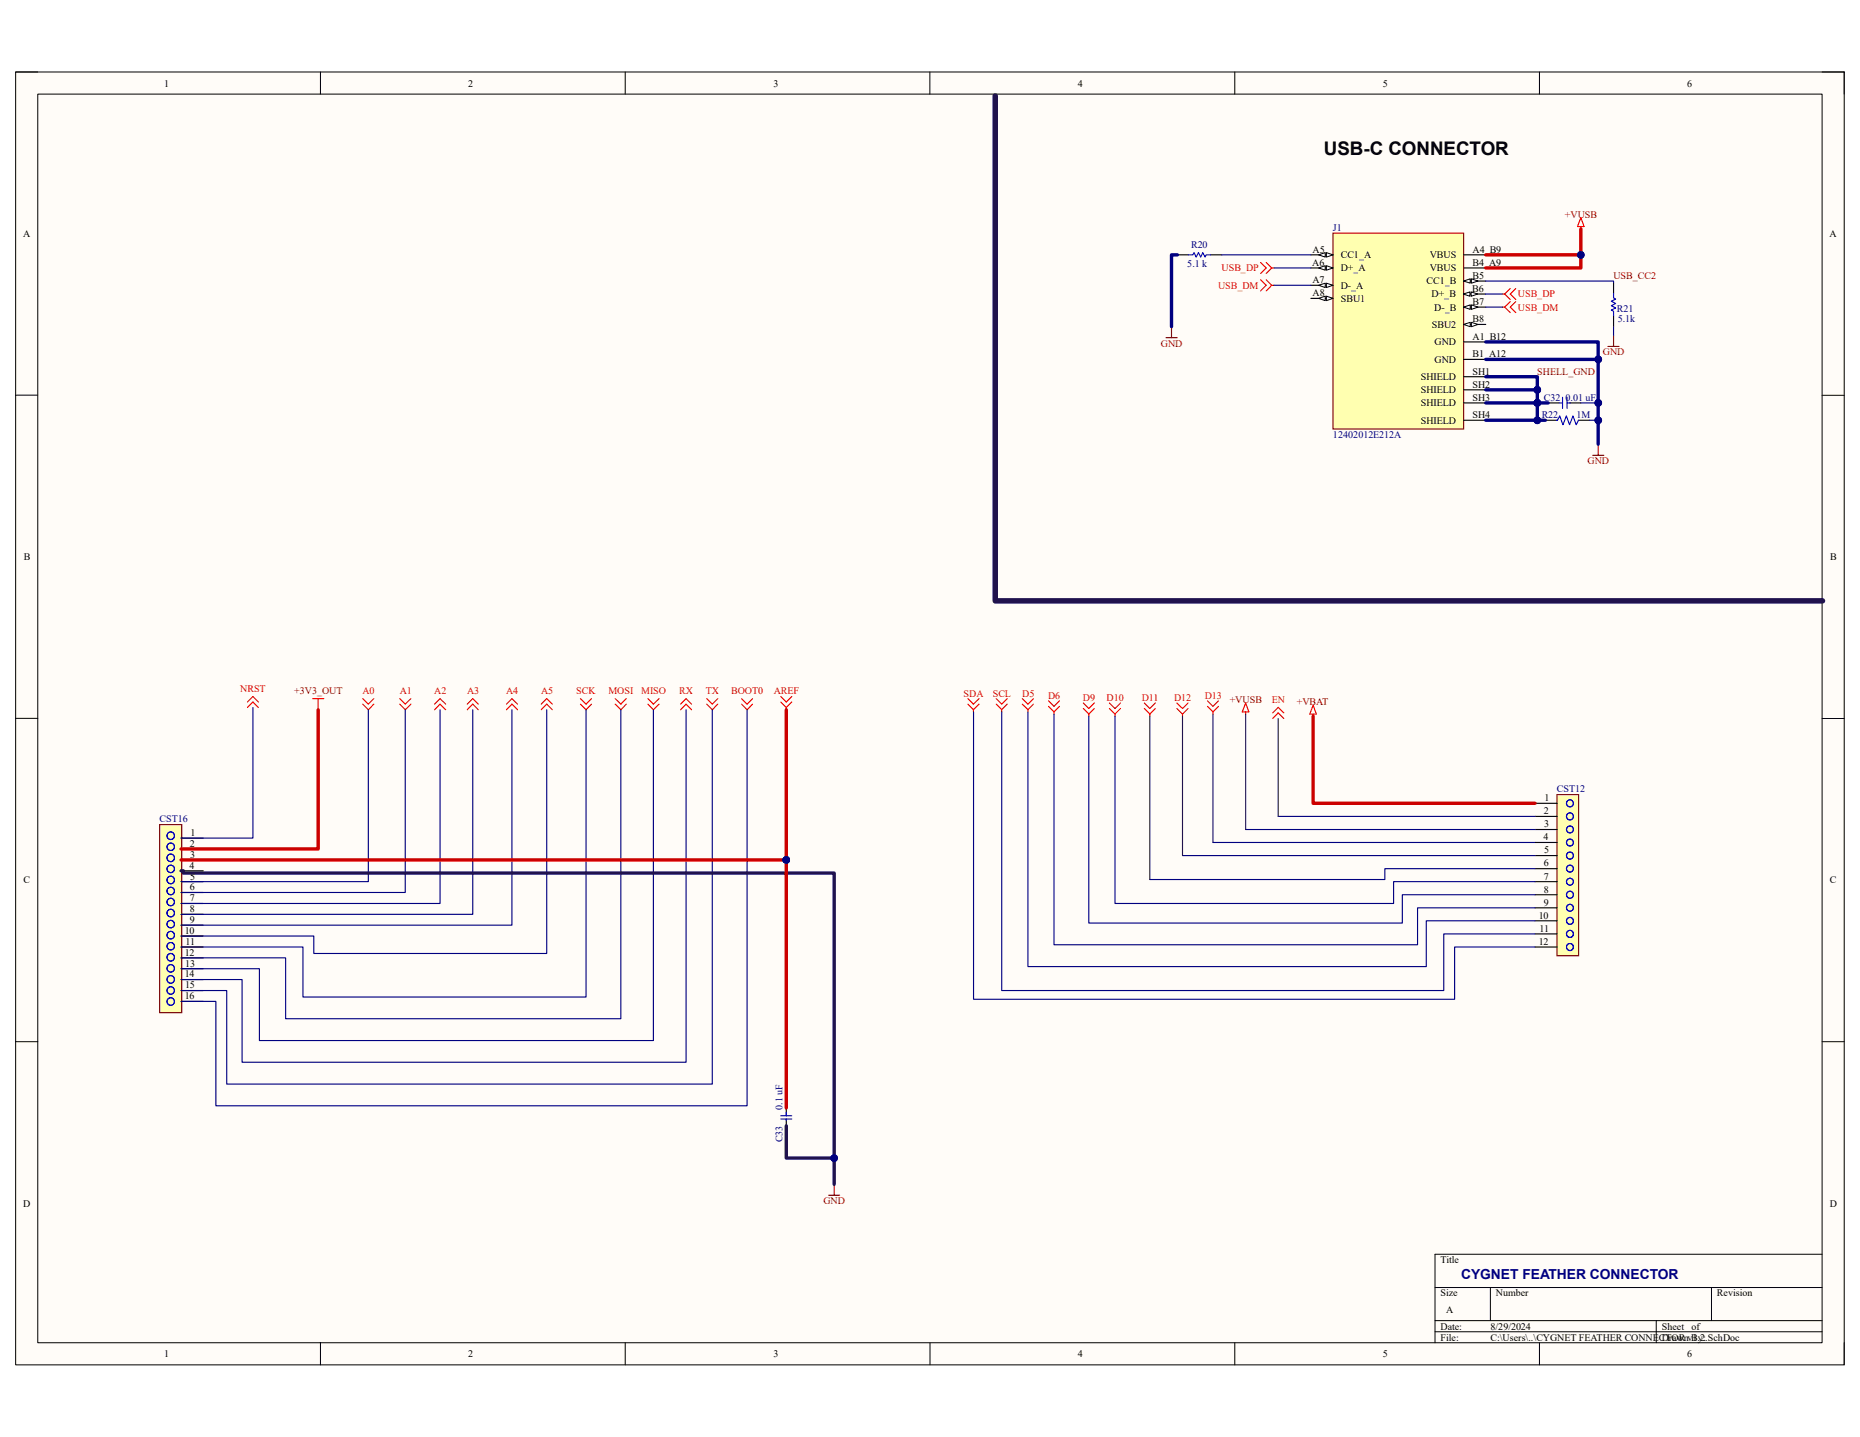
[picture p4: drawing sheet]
<svg xmlns="http://www.w3.org/2000/svg" width="279mm" height="216mm" viewBox="0 0 279 216" stroke-linecap="round" stroke-linejoin="round" font-family="sans-serif">
<path d="M2.3 10.8h274.7v194.3h-274.7z" fill="#fffcf8"/>
<path d="M2.3 10.8h274.7v194.3h-274.7z" fill="none" stroke="#000" stroke-width=".15"/>
<path d="M5.7 14.1h268v187.6h-268z" fill="#fffcf8"/>
<g fill="none" stroke="#000" stroke-width=".15">
<path d="M2.3 10.8h3.4M5.7 14.1h268v187.6h-268zM48.1 10.8v3.3M93.9 10.8v3.3M139.7 10.8v3.3M185.5 10.8v3.3M231.2 10.8v3.3M273.7 10.8h3.3v3.3M2.3 59.4h3.4M273.7 59.4h3.3M2.3 107.9h3.4M273.7 107.9h3.3"/>
<path d="M2.3 156.5h3.4M273.7 156.5h3.3M215.6 193.4h58.1M215.6 198.4h58.1M223.9 193.4v5M248.8 198.4v3.3M257.1 193.4v5M273.7 188.4h-58.1v13.3M48.1 201.7v3.4M93.9 201.7v3.4M139.7 201.7v3.4M185.5 201.7v3.4"/>
<path d="M215.6 200.1h58.1M231.2 201.7v3.4M277 201.7v3.4"/>
</g>
<g fill="none" stroke="#f00" stroke-width=".17">
<path d="M189.4 39.4l.8 .9-.8 .8M190.2 39.4l.8 .9M237.5 32.7l.5 1.3h-1zM237.5 34v.4M189.4 42l.8 .9-.8 .8M190.2 42l.8 .9M191 40.3l-.8 .8M191 40.3h.4M191 42.9h.4M191 42.9l-.8 .8M225.7 44.2h.3M225.7 46.1h.3"/>
<path d="M226 44.2l.9 .8M226 46.1l.9 .9M226.9 43.3l-.9 .9M226.9 45.3l-.9 .8M227.7 43.3l-.8 .9 .8 .8M227.7 45.3l-.8 .8 .8 .9M37.2 105.5l.8-.9 .8 .9M37.2 106.3l.8-.8 .8 .8M47 105h1.6M47.8 105v1.6M54.5 105.8l.8 .8 .9-.8M54.5 105l.8 .8 .9-.8"/>
<path d="M60 105.8l.9 .8 .8-.8M60 105l.9 .8 .8-.8M65.3 105.8l.8-.8 .9 .8M65.3 106.6l.8-.8 .9 .8M70.2 105.8l.8-.8 .8 .8M70.2 106.6l.8-.8 .8 .8M76.1 105.8l.8-.8 .8 .8M76.1 106.6l.8-.8 .8 .8M81.3 105.8l.8-.8 .9 .8M81.3 106.6l.8-.8 .9 .8M87.2 105.8l.8 .8 .9-.8M87.2 105l.8 .8 .9-.8"/>
<path d="M92.4 105.8l.9 .8 .8-.8M92.4 105l.9 .8 .8-.8M97.3 105.8l.8 .8 .9-.8M97.3 105l.8 .8 .9-.8M102.2 105.8l.9-.8 .8 .8M102.2 106.6l.9-.8 .8 .8M106.2 105.8l.8 .8 .8-.8M106.2 105l.8 .8 .8-.8M111.4 105.8l.8 .8 .9-.8M111.4 105l.8 .8 .9-.8M117.3 104.6l.8 .9 .8-.9M117.3 105.5l.8 .8"/>
<path d="M118.1 106.3v.3M118.9 105.5l-.8 .8M145.4 105l.8 .8 .9-.8M145.4 105.8l.8 .8M146.2 106.6v.4M147.1 105.8l-.9 .8M149.6 105l.9 .8 .8-.8M149.6 105.8l.9 .8M150.5 106.6v.4M151.3 105.8l-.8 .8M153.6 105l.8 .8 .8-.8M153.6 105.8l.8 .8"/>
<path d="M154.4 106.6v.4M155.2 105.8l-.8 .8M157.5 105.3l.8 .8 .9-.8M157.5 106.1l.8 .9M158.3 107v.3M159.2 106.1l-.9 .9M162.7 105.6l.9 .8 .8-.8M162.7 106.4l.9 .9M163.6 107.3v.3M164.4 106.4l-.8 .9M166.6 105.6l.9 .8 .8-.8M166.6 106.4l.9 .9"/>
<path d="M167.5 107.3v.3M168.3 106.4l-.8 .9M171.9 105.6l.8 .8 .8-.8M171.9 106.4l.8 .9M172.7 107.3v.3M173.5 106.4l-.8 .9M176.8 105.6l.8 .8 .9-.8M176.8 106.4l.8 .9M177.6 107.3v.3M178.5 106.4l-.9 .9M181.4 105.3l.8 .8 .8-.8M181.4 106.1l.8 .9"/>
<path d="M182.2 107v.3M183 106.1l-.8 .9M187.1 105.6l.5 1.4h-1zM187.1 107v.3M191.2 107.1l.8-.8 .8 .8M191.2 108l.8-.9 .8 .9M197.3 106l.4 1.3h-1zM197.3 107.3v.3"/>
</g>
<path d="M175.2 50.7h1.6M176 49.1v1.6M241.5 52h1.7M242.4 50.4v1.6M239.2 68.4h1.7M240.1 66.7v1.7M124.5 179.6h1.6M125.3 177.9v1.7" fill="none" stroke="#800000" stroke-width=".17"/>
<path d="M176.9 38.3h1.6M181.8 38.3h1.7M242.4 42.4v1.7M242.4 47.4v1.7M232.1 63.1h1.7M232.6 60.5h1.6M235.8 60.5h1.7M237.1 63.1h1.7M118.1 166.5v1.1M118.1 168.1v1" fill="none" stroke="#000" stroke-width=".17"/>
<path d="M178.5 38.3h.7l.2-.3 .3 .6 .3-.6 .4 .6 .3-.6 .3 .6 .2-.3h.6M242.4 44.1v.7l.3 .1-.7 .4 .7 .3-.7 .3 .7 .4-.7 .3 .4 .2v.6M117.3 167.6h1.6M117.3 168.1h1.6M118.1 167.1v.5M118.1 168.1v.2" fill="none" stroke="#00f" stroke-width=".17"/>
<path d="M234.7 59.7v1.7M235.4 59.7v1.7M233.8 63.1h.2l.3-.6 .5 1.3 .5-1.3 .5 1.3 .5-1.3 .5 1.3 .3-.7M234.2 60.5h.5M235.4 60.5h.5" fill="none" stroke="#000bff" stroke-width=".17"/>
<path d="M200.2 35h19.7v29.5h-19.7z" fill="#ffffb0"/>
<path d="M200.2 35h19.7v29.5h-19.7z" fill="none" stroke="#800000" stroke-width=".17"/>
<path d="M196.9 38.3h3.3" fill="none" stroke="#000" stroke-width=".17"/>
<path d="M199.2 38l1 .3-1 .3z" fill="#f8fcff"/>
<path d="M199.2 38l1 .3-1 .3z" fill="none" stroke="#000" stroke-width=".15"/>
<path d="M198.1 38.3l1-.3v.6z" fill="#f8fcff"/>
<path d="M198.1 38.3l1-.3v.6z" fill="none" stroke="#000" stroke-width=".15"/>
<path d="M196.9 40.3h3.3" fill="none" stroke="#000" stroke-width=".17"/>
<path d="M199.2 39.9l1 .4-1 .3z" fill="#f8fcff"/>
<path d="M199.2 39.9l1 .4-1 .3z" fill="none" stroke="#000" stroke-width=".15"/>
<path d="M198.1 40.3l1-.4v.7z" fill="#f8fcff"/>
<path d="M198.1 40.3l1-.4v.7z" fill="none" stroke="#000" stroke-width=".15"/>
<path d="M196.9 42.9h3.3" fill="none" stroke="#000" stroke-width=".17"/>
<path d="M199.2 42.5l1 .4-1 .3z" fill="#f8fcff"/>
<path d="M199.2 42.5l1 .4-1 .3z" fill="none" stroke="#000" stroke-width=".15"/>
<path d="M198.1 42.9l1-.4v.7z" fill="#f8fcff"/>
<path d="M198.1 42.9l1-.4v.7z" fill="none" stroke="#000" stroke-width=".15"/>
<path d="M196.9 44.8h3.3" fill="none" stroke="#000" stroke-width=".17"/>
<path d="M199.2 44.5l1 .3-1 .4z" fill="#f8fcff"/>
<path d="M199.2 44.5l1 .3-1 .4z" fill="none" stroke="#000" stroke-width=".15"/>
<path d="M198.1 44.8l1-.3v.7z" fill="#f8fcff"/>
<path d="M198.1 44.8l1-.3v.7z" fill="none" stroke="#000" stroke-width=".15"/>
<path d="M219.9 38.3h3.3M219.9 40.3h3.3M219.9 48.7h3.3" fill="none" stroke="#000" stroke-width=".17"/>
<path d="M219.9 48.7l1-.3v.7z" fill="#f8fcff"/>
<path d="M219.9 48.7l1-.3v.7z" fill="none" stroke="#000" stroke-width=".15"/>
<path d="M221 48.4l1 .3-1 .4z" fill="#f8fcff"/>
<path d="M221 48.4l1 .3-1 .4z" fill="none" stroke="#000" stroke-width=".15"/>
<path d="M219.9 46.1h3.3" fill="none" stroke="#000" stroke-width=".17"/>
<path d="M219.9 46.1l1-.3v.7z" fill="#f8fcff"/>
<path d="M219.9 46.1l1-.3v.7z" fill="none" stroke="#000" stroke-width=".15"/>
<path d="M221 45.8l1 .3-1 .4z" fill="#f8fcff"/>
<path d="M221 45.8l1 .3-1 .4z" fill="none" stroke="#000" stroke-width=".15"/>
<path d="M219.8 44.2h3.3" fill="none" stroke="#000" stroke-width=".17"/>
<path d="M219.8 44.2l1-.3v.6z" fill="#f8fcff"/>
<path d="M219.8 44.2l1-.3v.6z" fill="none" stroke="#000" stroke-width=".15"/>
<path d="M221 43.9l1 .3-1 .3z" fill="#f8fcff"/>
<path d="M221 43.9l1 .3-1 .3z" fill="none" stroke="#000" stroke-width=".15"/>
<path d="M219.9 42.2h3.3" fill="none" stroke="#000" stroke-width=".17"/>
<path d="M219.9 42.2l1-.3v.6z" fill="#f8fcff"/>
<path d="M219.9 42.2l1-.3v.6z" fill="none" stroke="#000" stroke-width=".15"/>
<path d="M221 41.9l1 .3-1 .3z" fill="#f8fcff"/>
<path d="M221 41.9l1 .3-1 .3z" fill="none" stroke="#000" stroke-width=".15"/>
<path d="M219.9 56.6h3.3M219.9 58.6h3.3M219.9 51.4h3.3M219.9 54h3.3M219.9 60.5h3.3M219.9 63.1h3.3" fill="none" stroke="#000" stroke-width=".17"/>
<path d="M24 123.9h3.3v28.2h-3.3z" fill="#ffffb0"/>
<path d="M24 123.9h3.3v28.2h-3.3z" fill="none" stroke="#800000" stroke-width=".17"/>
<g fill="none" stroke="#000" stroke-width=".17">
<path d="M27.2 125.9h3.3M27.2 127.6h3.3M27.2 129.2h3.3M27.2 130.8h3.3M27.2 132.5h3.3M27.2 134.1h3.3M27.2 135.7h3.3M27.2 137.4h3.3M27.2 139h3.3M27.2 140.6h3.3M27.2 142.3h3.3M27.2 143.9h3.3"/>
<path d="M27.2 145.5h3.3M27.2 147.2h3.3M27.2 148.8h3.3M27.2 150.5h3.3"/>
</g>
<g fill="none" stroke="#00f" stroke-width=".17">
<circle cx="25.6" cy="125.6" r=".57"/>
<circle cx="25.6" cy="137.2" r=".57"/>
<circle cx="25.6" cy="128.9" r=".57"/>
<circle cx="25.6" cy="132.2" r=".57"/>
<circle cx="25.6" cy="135.5" r=".56"/>
<circle cx="25.6" cy="130.5" r=".56"/>
<circle cx="25.6" cy="138.8" r=".56"/>
<circle cx="25.6" cy="127.2" r=".56"/>
<circle cx="25.6" cy="133.9" r=".56"/>
<circle cx="25.6" cy="143.8" r=".57"/>
<circle cx="25.6" cy="147.2" r=".57"/>
<circle cx="25.6" cy="150.5" r=".57"/>
<circle cx="25.6" cy="140.5" r=".57"/>
<circle cx="25.6" cy="148.8" r=".56"/>
<circle cx="25.6" cy="142.2" r=".56"/>
<circle cx="25.6" cy="145.5" r=".56"/>
</g>
<path d="M233.9 119.4h3.2v24.2h-3.2z" fill="#ffffb0"/>
<path d="M233.9 119.4h3.2v24.2h-3.2z" fill="none" stroke="#800000" stroke-width=".17"/>
<path d="M230.6 120.7h3.3M230.6 122.7h3.3M230.6 124.6h3.3M230.6 126.6h3.3M230.6 128.5h3.3M230.6 130.5h3.3M230.6 132.5h3.3M230.6 134.4h3.3M230.6 136.4h3.3M230.6 138.3h3.3M230.6 140.3h3.3M230.6 142.3h3.3" fill="none" stroke="#000" stroke-width=".17"/>
<g fill="none" stroke="#00f" stroke-width=".17">
<circle cx="235.8" cy="134.4" r=".52"/>
<circle cx="235.8" cy="128.5" r=".52"/>
<circle cx="235.8" cy="122.7" r=".52"/>
<circle cx="235.8" cy="120.7" r=".52"/>
<circle cx="235.8" cy="136.4" r=".52"/>
<circle cx="235.8" cy="124.6" r=".52"/>
<circle cx="235.8" cy="126.6" r=".52"/>
<circle cx="235.8" cy="132.5" r=".52"/>
<circle cx="235.8" cy="130.5" r=".52"/>
<circle cx="235.8" cy="138.4" r=".52"/>
<circle cx="235.8" cy="134.4" r=".53"/>
<circle cx="235.8" cy="122.7" r=".53"/>
<circle cx="235.8" cy="128.5" r=".53"/>
<circle cx="235.8" cy="140.3" r=".52"/>
<circle cx="235.8" cy="142.3" r=".52"/>
<circle cx="235.8" cy="140.3" r=".53"/>
</g>
<path d="M192 122.7h38.6" fill="none" stroke="#000080" stroke-width=".17"/>
<path d="M149.5 14.4v75.9h124.3" fill="none" stroke="#20124d" stroke-width=".83"/>
<path d="M237.5 38.3v2h-14.3" fill="none" stroke="#c00" stroke-width=".51"/>
<circle cx="237.5" cy="38.3" r=".5" fill="#000080"/>
<circle cx="237.5" cy="38.3" r=".5" fill="none" stroke="#000080" stroke-width=".15"/>
<path d="M191.4 40.3h5.5M191.4 42.9h5.5" fill="none" stroke="#000080" stroke-width=".17"/>
<path d="M176.9 38.3h-.9v10.8" fill="none" stroke="#000080" stroke-width=".51"/>
<path d="M237.5 34.4v3.9h-14.3" fill="none" stroke="#c00" stroke-width=".51"/>
<circle cx="237.5" cy="38.3" r=".5" fill="#000080"/>
<circle cx="237.5" cy="38.3" r=".5" fill="none" stroke="#000080" stroke-width=".15"/>
<path d="M223.1 44.2h2.6M223.2 46.1h2.5" fill="none" stroke="#000080" stroke-width=".17"/>
<path d="M230.9 63.1h1.2" fill="none" stroke="#000080" stroke-width=".51"/>
<circle cx="230.9" cy="63.1" r=".5" fill="#000080"/>
<circle cx="230.9" cy="63.1" r=".5" fill="none" stroke="#000080" stroke-width=".15"/>
<path d="M242.4 49.1v1.3M237.5 60.5h2.6" fill="none" stroke="#000080" stroke-width=".17"/>
<circle cx="240.1" cy="60.5" r=".49" fill="#000080"/>
<circle cx="240.1" cy="60.5" r=".49" fill="none" stroke="#000080" stroke-width=".15"/>
<path d="M183.5 38.3h13.4M223.2 42.2h19.2v.2" fill="none" stroke="#000080" stroke-width=".17"/>
<path d="M223.2 51.4h16.9v2.6" fill="none" stroke="#000080" stroke-width=".51"/>
<circle cx="240.1" cy="54" r=".49" fill="#000080"/>
<circle cx="240.1" cy="54" r=".49" fill="none" stroke="#000080" stroke-width=".15"/>
<path d="M223.2 54h16.9v12.7" fill="none" stroke="#000080" stroke-width=".51"/>
<circle cx="240.1" cy="54" r=".49" fill="#000080"/>
<circle cx="240.1" cy="54" r=".49" fill="none" stroke="#000080" stroke-width=".15"/>
<circle cx="240.1" cy="60.5" r=".49" fill="#000080"/>
<circle cx="240.1" cy="60.5" r=".49" fill="none" stroke="#000080" stroke-width=".15"/>
<circle cx="240.1" cy="63.1" r=".49" fill="#000080"/>
<circle cx="240.1" cy="63.1" r=".49" fill="none" stroke="#000080" stroke-width=".15"/>
<path d="M238.8 63.1h1.3" fill="none" stroke="#000080" stroke-width=".17"/>
<circle cx="240.1" cy="63.1" r=".49" fill="#000080"/>
<circle cx="240.1" cy="63.1" r=".49" fill="none" stroke="#000080" stroke-width=".15"/>
<path d="M230.9 60.5v2.6h-7.7" fill="none" stroke="#000080" stroke-width=".51"/>
<circle cx="230.9" cy="60.5" r=".5" fill="#000080"/>
<circle cx="230.9" cy="60.5" r=".5" fill="none" stroke="#000080" stroke-width=".15"/>
<circle cx="230.9" cy="63.1" r=".5" fill="#000080"/>
<circle cx="230.9" cy="63.1" r=".5" fill="none" stroke="#000080" stroke-width=".15"/>
<path d="M223.2 60.5h9.4" fill="none" stroke="#000080" stroke-width=".51"/>
<circle cx="230.9" cy="60.5" r=".5" fill="#000080"/>
<circle cx="230.9" cy="60.5" r=".5" fill="none" stroke="#000080" stroke-width=".15"/>
<circle cx="230.9" cy="60.5" r=".5" fill="#000080"/>
<circle cx="230.9" cy="60.5" r=".5" fill="none" stroke="#000080" stroke-width=".15"/>
<path d="M223.2 58.6h7.7v1.9" fill="none" stroke="#000080" stroke-width=".51"/>
<circle cx="230.9" cy="60.5" r=".5" fill="#000080"/>
<circle cx="230.9" cy="60.5" r=".5" fill="none" stroke="#000080" stroke-width=".15"/>
<circle cx="230.9" cy="58.6" r=".5" fill="#000080"/>
<circle cx="230.9" cy="58.6" r=".5" fill="none" stroke="#000080" stroke-width=".15"/>
<path d="M223.2 56.6h7.7v2" fill="none" stroke="#000080" stroke-width=".51"/>
<circle cx="230.9" cy="58.6" r=".5" fill="#000080"/>
<circle cx="230.9" cy="58.6" r=".5" fill="none" stroke="#000080" stroke-width=".15"/>
<g fill="none" stroke="#000080" stroke-width=".17">
<path d="M38 106.3v19.6h-10.8M55.3 106.6v25.9h-28.1M66.1 106.6v29.1h-38.9M71 106.6v30.8h-43.8M76.9 106.6v32.4h-49.7M82.1 106.6v36.7h-35v-2.7h-19.9M88 106.6v43.2h-42.5v-7.5h-18.3M93.3 106.6v46.5h-50.4v-9.2h-15.7M98.1 106.6v49.7h-59.1v-10.8h-11.8M103.1 106.6v53h-66.7v-12.4h-9.2M107 106.6v56.3h-72.9v-14.1h-6.9M112.2 106.6v59.5h-79.8v-15.6h-5.2"/>
<path d="M177.6 128.5h53M182.2 126.6h48.4M187.1 124.6h43.5M230.6 130.5h-22.6v1.6h-35.3"/>
</g>
<path d="M47.8 106.6v21h-20.6" fill="none" stroke="#c00" stroke-width=".51"/>
<path d="M118.1 169.1v4.9h7.2" fill="none" stroke="#20124d" stroke-width=".51"/>
<circle cx="125.3" cy="174" r=".5" fill="#000080"/>
<circle cx="125.3" cy="174" r=".5" fill="none" stroke="#000080" stroke-width=".15"/>
<path d="M197.3 107.6v13.1h33.3" fill="none" stroke="#c00" stroke-width=".51"/>
<path d="M60.9 106.6v27.5h-33.7M146.2 107v43.1h72.3v-7.8h12.1M150.5 107v41.8h66.4v-8.5h13.7M154.4 107v38.2h59.8v-6.9h16.4M158.3 107.3v34.6h54.6v-5.5h17.7M163.6 107.6v31.1h47.1v-4.3h19.9M167.5 107.6v28.1h41.8v-3.2h21.3" fill="none" stroke="#000080" stroke-width=".17"/>
<path d="M172.7 107.6v24.5M177.6 107.6v20.9M182.2 107.3v19.3M187.1 107.3v17.3M192 107.9v14.8" fill="none" stroke="#20124d" stroke-width=".17"/>
<path d="M27.2 130.8h.3v.4h97.8v46.7" fill="none" stroke="#20124d" stroke-width=".51"/>
<circle cx="125.3" cy="174" r=".5" fill="#000080"/>
<circle cx="125.3" cy="174" r=".5" fill="none" stroke="#000080" stroke-width=".15"/>
<path d="M27.2 129.2h91.2" fill="none" stroke="#c00" stroke-width=".51"/>
<circle cx="118.1" cy="129.2" r=".5" fill="#000080"/>
<circle cx="118.1" cy="129.2" r=".5" fill="none" stroke="#000080" stroke-width=".15"/>
<path d="M118.1 129.2v37.3" fill="none" stroke="#c00" stroke-width=".51"/>
<circle cx="118.1" cy="129.2" r=".5" fill="#000080"/>
<circle cx="118.1" cy="129.2" r=".5" fill="none" stroke="#000080" stroke-width=".15"/>
<path d="M118.1 106.6v22.6" fill="none" stroke="#c00" stroke-width=".51"/>
<circle cx="118.1" cy="129.2" r=".5" fill="#000080"/>
<circle cx="118.1" cy="129.2" r=".5" fill="none" stroke="#000080" stroke-width=".15"/>
<text font-size="2.8" x="198.9" y="23.3">USB-C CONNECTOR</text>
<text font-size="2.1" fill="#000080" x="219.5" y="192.2">CYGNET FEATHER CONNECTOR</text>
<g font-size="1.5">
<text x="24.7" y="13">1</text>
<text x="70.3" y="13">2</text>
<text x="116.2" y="13">3</text>
<text x="161.9" y="13">4</text>
<text x="207.7" y="13">5</text>
<text x="253.4" y="13">6</text>
<text x="3.5" y="35.6">A</text>
<text x="274.8" y="35.6">A</text>
<text x="197.1" y="39.9">A6</text>
<text x="197.2" y="38">A5</text>
<text x="201.4" y="38.8">CC1_A</text>
<text x="201.4" y="40.8">D+_A</text>
<text x="214.8" y="38.8">VBUS</text>
<text x="214.8" y="40.8">VBUS</text>
<text x="221.2" y="38">A4_B9</text>
<text x="221.2" y="39.9">B4_A9</text>
<text x="221.2" y="41.9">B5</text>
<text x="197.1" y="42.5">A7</text>
<text x="197.2" y="44.5">A8</text>
<text x="201.4" y="43.4">D-_A</text>
<text x="201.4" y="45.3">SBU1</text>
<text x="214.3" y="42.7">CC1_B</text>
<text x="215" y="44.7">D+_B</text>
<text x="215.4" y="46.7">D-_B</text>
<text x="221.1" y="43.9">B6</text>
<text x="221.2" y="45.8">B7</text>
<text x="215.1" y="49.3">SBU2</text>
<text x="215.5" y="51.9">GND</text>
<text x="221.2" y="51.1">A1_B12</text>
<text x="221.2" y="53.7">B1_A12</text>
<text x="221.2" y="48.4">B8</text>
<text x="213.4" y="57.1">SHIELD</text>
<text x="213.4" y="59.1">SHIELD</text>
<text x="215.5" y="54.5">GND</text>
<text x="221.2" y="56.3">SH1</text>
<text x="221.2" y="58.3">SH2</text>
<text x="213.4" y="61">SHIELD</text>
<text x="213.4" y="63.6">SHIELD</text>
<text x="221.2" y="60.2">SH3</text>
<text x="221.2" y="62.8">SH4</text>
<text x="3.6" y="84.2">B</text>
<text x="274.9" y="84.2">B</text>
<text x="28.6" y="125.6">1</text>
<text x="231.9" y="122.3">2</text>
<text x="232" y="124.3">3</text>
<text x="232" y="120.4">1</text>
<text x="28.5" y="130.5">4</text>
<text x="28.5" y="127.2">2</text>
<text x="28.6" y="128.9">3</text>
<text x="231.9" y="126.3">4</text>
<text x="231.9" y="130.2">6</text>
<text x="231.9" y="128.2">5</text>
<text x="3.5" y="132.7">C</text>
<text x="28.5" y="133.8">6</text>
<text x="28.5" y="135.4">7</text>
<text x="28.5" y="137.1">8</text>
<text x="28.6" y="132.1">5</text>
<text x="231.9" y="132.1">7</text>
<text x="231.9" y="136.1">9</text>
<text x="231.9" y="134.1">8</text>
<text x="274.9" y="132.7">C</text>
<text x="27.7" y="140.3">10</text>
<text x="27.7" y="143.6">12</text>
<text x="27.9" y="141.9">11</text>
<text x="28.5" y="138.7">9</text>
<text x="231.1" y="138">10</text>
<text x="231.1" y="141.9">12</text>
<text x="231.3" y="140">11</text>
<text x="27.7" y="146.9">14</text>
<text x="27.8" y="148.5">15</text>
<text x="27.8" y="145.2">13</text>
<text x="27.7" y="150.1">16</text>
<text x="3.5" y="181.3">D</text>
<text x="274.8" y="181.3">D</text>
<text x="216.4" y="189.8">Title</text>
<text x="216.4" y="194.8">Size</text>
<text x="217.2" y="197.3">A</text>
<text x="224.7" y="194.8">Number</text>
<text x="257.9" y="194.8">Revision</text>
<text x="24.7" y="203.9">1</text>
<text x="70.3" y="203.9">2</text>
<text x="116.2" y="203.9">3</text>
<text x="161.9" y="203.9">4</text>
<text x="207.7" y="203.9">5</text>
<text x="216.4" y="199.7">Date:</text>
<text x="216.4" y="201.4">File:</text>
<text x="223.9" y="199.7">8/29/2024</text>
<text x="223.9" y="201.4">C:\Users\..\CYGNET FEATHER CONNECTOR v1.2.SchDoc</text>
<text x="249.6" y="201.4">Drawn By:</text>
<text x="249.6" y="199.7">Sheet</text>
<text x="253.4" y="203.9">6</text>
<text x="254.1" y="199.7">of</text>
</g>
<g font-size="1.5" fill="#000080">
<text x="200.2" y="34.7">J1</text>
<text x="178.4" y="40.1">5.1 k</text>
<text x="178.9" y="37.3">R20</text>
<text x="242.9" y="46.9">R21</text>
<text x="243" y="48.4">5.1k</text>
<text x="200.2" y="65.8">12402012E212A</text>
<text x="231.6" y="62.8">R22</text>
<text x="231.9" y="60.2">C32 0.01 uF</text>
<text x="236.8" y="62.8">1M</text>
<text x="233.9" y="119.1">CST12</text>
<text x="24" y="123.6">CST16</text>
<text x="117.5" y="166.7" transform="rotate(-90 117.5 166.7)">0.1 uF</text>
<text x="117.5" y="171.6" transform="rotate(-90 117.5 171.6)">C33</text>
</g>
<g font-size="1.5" fill="#800000">
<text x="235.1" y="32.7">+VUSB</text>
<text x="242.4" y="41.9">USB_CC2</text>
<text x="174.4" y="52.1">GND</text>
<text x="240.8" y="53.4">GND</text>
<text x="230.9" y="56.3">SHELL_GND</text>
<text x="238.5" y="69.7">GND</text>
<text x="44.2" y="104.3">+3V3_OUT</text>
<text x="184.7" y="105.6">+VUSB</text>
<text x="194.8" y="106">+VBAT</text>
<text x="123.7" y="180.9">GND</text>
</g>
<g font-size="1.5" fill="#f00">
<text x="183.5" y="40.8">USB_DP</text>
<text x="183" y="43.4">USB_DM</text>
<text x="228" y="44.7">USB_DP</text>
<text x="228" y="46.7">USB_DM</text>
<text x="36.1" y="104">NRST</text>
<text x="54.4" y="104.3">A0</text>
<text x="60" y="104.3">A1</text>
<text x="65.2" y="104.3">A2</text>
<text x="70.2" y="104.3">A3</text>
<text x="76" y="104.3">A4</text>
<text x="81.3" y="104.3">A5</text>
<text x="86.6" y="104.3">SCK</text>
<text x="91.4" y="104.3">MOSI</text>
<text x="96.3" y="104.3">MISO</text>
<text x="102" y="104.3">RX</text>
<text x="106" y="104.3">TX</text>
<text x="109.8" y="104.3">BOOT0</text>
<text x="116.2" y="104.3">AREF</text>
<text x="144.7" y="104.6">SDA</text>
<text x="149.1" y="104.6">SCL</text>
<text x="153.5" y="104.6">D5</text>
<text x="157.4" y="105">D6</text>
<text x="162.7" y="105.3">D9</text>
<text x="166.2" y="105.3">D10</text>
<text x="171.5" y="105.3">D11</text>
<text x="176.4" y="105.3">D12</text>
<text x="181" y="105">D13</text>
<text x="191" y="105.6">EN</text>
</g>
</svg>
